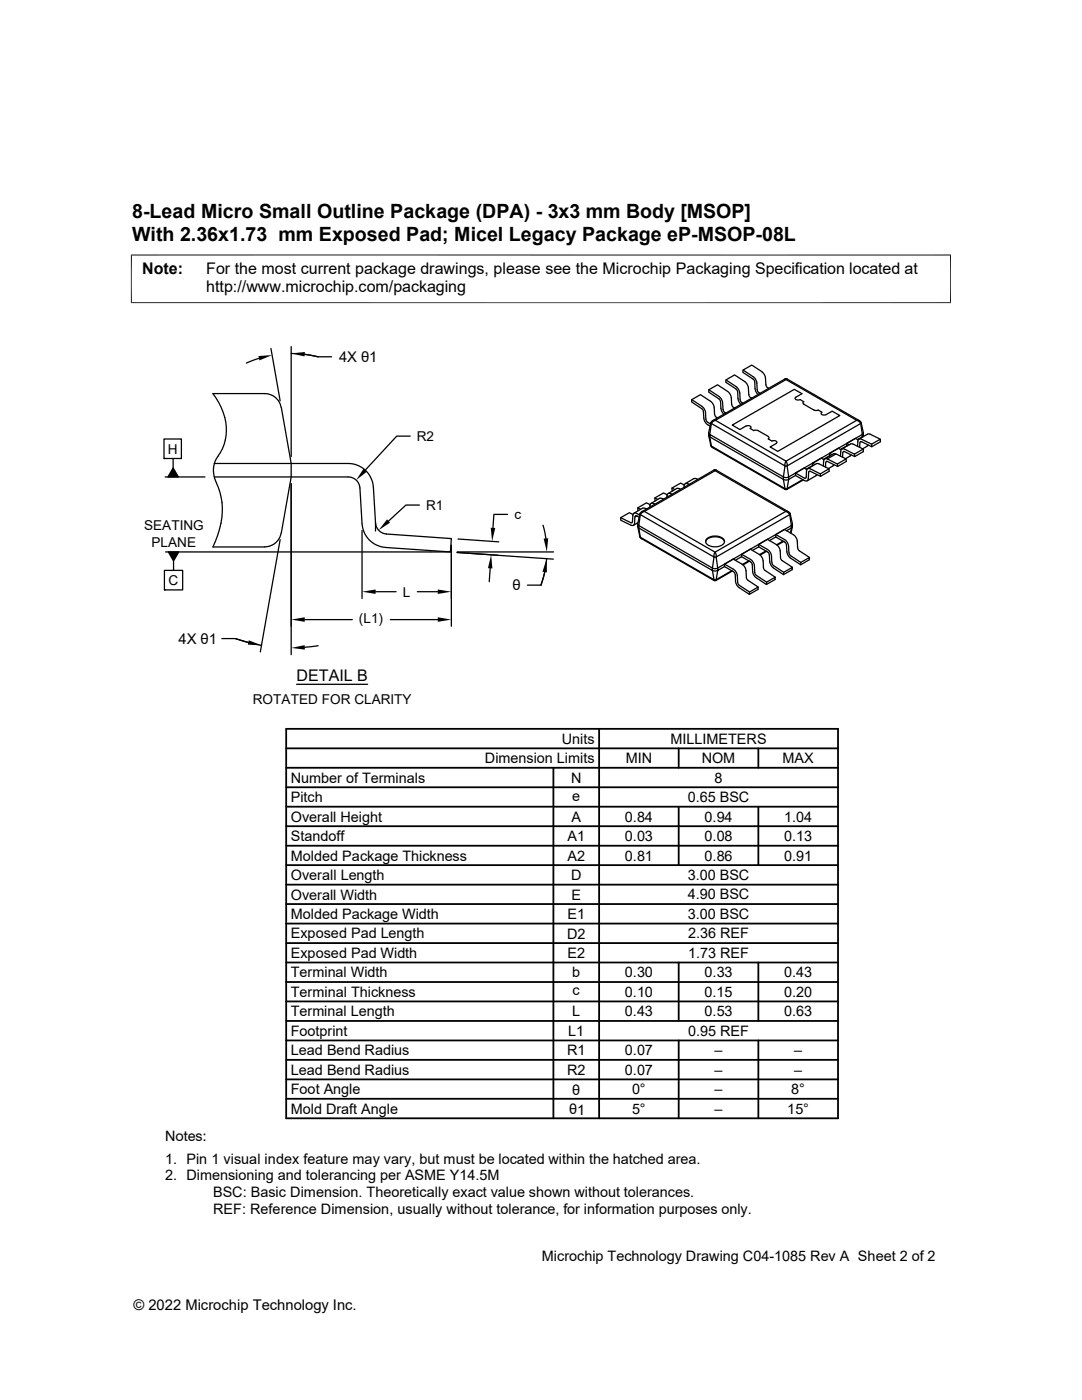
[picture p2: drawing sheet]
<svg xmlns="http://www.w3.org/2000/svg" width="216mm" height="279mm" viewBox="0 0 216 279" stroke-linecap="round" stroke-linejoin="round" font-family="sans-serif">
<g fill="none" stroke="#000" stroke-width=".25">
<path d="M51.7 71.5l-2.6 1M54.1 69.5l1.8 10.5M58.1 69.2v21.9M58.1 70.5l2.7 .2 2.7 .5M60.8 70.7l2.6 .5M63.5 71.2h2.7M138 79.8l2.1 1.3a1.83 1.83 0 0 1 .7 1.3v1.3M141.4 77.8l2.1 1.3a1.83 1.83 0 0 1 .7 1.3l.1 1.4 .5 .6M144.9 75.8l2.4 1.7 .3 .9 .1 1.5 .2 .3 .4 .3M146.8 77.6l.4 .6M146.9 77.6l-2.1-1.3 .1-.5 1.7-1 2 1.4a1.83 1.83 0 0 1 .7 1.2l.1 1.5 .6 .6M147.2 78.2l.1 1.6 .5 .9"/>
<path d="M148.3 73.9l2 1.3a1.83 1.83 0 0 1 .7 1.3l.1 1.4 .2 .3 .4 .3M153.4 77.5l-.6-.6-.1-1.4a1.83 1.83 0 0 0-.7-1.3l-2-1.3-1.7 1-.1 .4 2.2 1.5 .2 .4 .1 1.7 .6 .8M156.6 75.6l-14.4 8.3M156.6 75.6h.4M156.6 75.6l.2 .2-14.1 8.1h-.5M157 75.6l14.5 8.3M157 75.6l-.2 .2 14.1 8.1h.6M159.7 79.7a.58 .58 0 0 1-.6 .2 .58 .58 0 0 1-.4-.5l1.3-.8-1.5-.9-12.4 7.1 1.5 .9 1.2-.7M159.7 79.8l.7 .4-.2 .2 .1 .2 2.1 1.3M32.7 87.6h3.5v3.9h-3.5zM32.7 91.5h.1M33 95.2h7.9"/>
<path d="M34.5 93.4l1.1 1.8h-2.1zM34.5 91.5v1.9M42.8 92.5h26.7a5.1 5.1 0 0 1 5 4.7l.4 7.2M42.8 95.2h26.7a2.35 2.35 0 0 1 2.3 2.2M43.5 91.1a9.7 9.7 0 0 0 .1-10.8l-1.1-1.8h10.3a3.3 3.3 0 0 1 3.3 2.8l2 11.2v2.7l-2 11.2a3.4 3.4 0 0 1-3.3 2.7l-10.3 .1a14.4 14.4 0 0 0 .7-12.8M43.5 91.1a5 5 0 0 0-.3 5.3M58.1 96.5v34.2M71.8 97.4l.4 7.1M81.9 87h-2.7l-6.3 6.8M130.7 99.4l.6 .3M131.6 99.4l-1.7 1.1M131.7 99.5l.7 .1"/>
<path d="M133.1 98.7l-.7-.3-1.7 1 .1 .5M133.9 98.6a.54 .54 0 0 0-.7 0 .54 .54 0 0 0-.1 .6M133.9 98.5l.2 .2M134.1 97.4l.6 .3M135.6 97.6l-.5-.1-1.8 1M135.6 97.5l.2 .1M136.5 96.8l-.7-.4-1.7 1 .1 .6M137.5 96.7a.59 .59 0 0 0-.8-.2 .59 .59 0 0 0-.2 .8M139.2 95.7l-.6-.2-1.9 1M140.9 83.7l.2 .4 .7 .5M141.4 86.4v.6l.2 .2M141.4 86.9l.4 2"/>
<path d="M141.6 87.2l.3 1.8-.1-.1M141.6 87.2v-.5l14.7 8.5v.5M141.6 87.2l14.7 8.5M141.8 88.9l.4 .4 14.4 8.4M141.8 84.4l.1 .1-.3 2.2-.2-.3zM142.2 83.9l-.4 .5M142.2 89.3l-.3-.3 14.7 8.5v.2M142.3 84.1l.4-.2 14.1 8.1-.2 1-14.7-8.5zM142.5 93.8l.2 .1-14.1 8.2h-.5M142.5 93.8l-14.4 8.3M142.5 93.8h.4M142.6 82.7l-.1-1.3a1.83 1.83 0 0 0-.7-1.3l-2-1.3-1.8 1v.4l2.1 1.4 .3 .5a3.1 3.1 0 0 0 .4 2.3l.9 .6"/>
<path d="M142.6 82.7l.1 .3 .5 .4M142.9 93.8l-.2 .1 14.1 8.2h.5M142.9 93.8l14.4 8.3 .4 .5M146 80.7l-.1-1.3a1.83 1.83 0 0 0-.7-1.3l-2-1.3-1.8 1v.5l2.2 1.4 .4 2.3 .4 .7M146 80.7l.1 .4 .5 .3M148.8 85a.58 .58 0 0 1 .6-.1 .58 .58 0 0 1 .4 .5l-.1 .1a1.9 1.9 0 0 0 1.4 .4l2.2 1.2 .2 .3-.2 .2 .7 .4M154 88a.58 .58 0 0 1 .6-.1 .58 .58 0 0 1 .4 .4l-.1 .2M156.3 95.7l.3 1.8 .2 .1 .3-.1 .3-1.8M156.3 95.7l.4 .1 .7-.1M156.6 97.7h.4M156.6 93h.5l.3 2.2-.4 .1-.7-.1zM156.8 92l14.1-8.1 .5 .2 .3 .4-14.6 8.5z"/>
<path d="M158.7 94.9l-1.3 .8M158.7 94.9l1.8 1M160.2 95.7l-3.1 1.8-.1 .2M160.3 95.8l-3.3 1.9M161 93.7l-.5-.3-1.8 1v.5M161.6 93.6a.46 .46 0 0 0-.4-.1 .46 .46 0 0 0-.3 .5v1.2l-.2 .3-2-1.1M161.7 93.6l2 1 1.7-1v.5l-1.7 1-2.2-1.1-.2 1.5a.47 .47 0 0 1-.3 .5 .47 .47 0 0 1-.5-.1M162.1 92.4l.5 .3M162.4 81.8l.5 .1 .4-.1M163 94.7l-.2 .3-1.7 1M163.3 81.9l.7 .4-.1 .1a.58 .58 0 0 0 .3 .5 .58 .58 0 0 0 .6-.2l1.3-.6 1.5 .8-12.4 7.2-1.5-.9 1.2-.7M163.4 92.6l-.5-.1-2 1.1"/>
<path d="M163.4 92.6l2 1M163.7 94.6v.5M164.3 92v1M164.4 91.7l-.5-.3-1.8 1 .1 .5M165.1 91.6a.46 .46 0 0 0-.5 0 .46 .46 0 0 0-.2 .4M165.1 91.6l2 1 1.7-1 .1 .5-1.8 1-2.1-1-.2 .2-.1 .9M165.1 91.6l1.7-1 2 1M165.5 91l-1.2 .7M165.5 91h.1M165.5 90.5l.5 .2M166.4 92.7l-1.1 .8M166.8 90.6h-.5l-1.7 1"/>
<path d="M167.1 92.6v.5M167.8 89.8l-.5-.3-1.8 1v.5M168 89.6l1.9-1 2.3 1M168.2 90.3l-.1 .9M168.2 90.3l.2-.2 2.1 1 1.8-1-.1-.5-1.7 1-2-1a.46 .46 0 0 0-.5 0 .46 .46 0 0 0-.2 .4l-.1 1M169 89l-1.3 .7M169 89h.1M169 88.5l.4 .3M169.8 90.8l-1.1 .7M170.5 90.6v.5M171.2 87.8l-.5-.3-1.7 1v.5M171.5 83.9l.3 .3 .5 2.2-.2 .3"/>
<path d="M171.6 88.3l-.1 1M171.6 88.3l.3-.2 2 1.1 1.8-1-.1-.5-1.7 .9-2-.9a.46 .46 0 0 0-.5-.1 .46 .46 0 0 0-.2 .5l-.1 1M171.8 84.4l.3 2.3M172 87.2l-.9 .5M172.1 86.7l-14.7 8.5v.5M172.3 86.4v.6l-.2 .2v-.5M172.3 86.9l-.1 .2M173.1 86.6l-1.7 1M173.1 86.6l.5 .1 2 1M173.2 88.8l-1.1 .8M173.9 88.6v.6M32.8 113.8h3.6v3.9h-3.6z"/>
<path d="M32.8 117.7h.1M33 110.2h56.9M33.6 110.2h2.1l-1.1 1.8zM34.6 112v1.8M55.9 107.7l-4 22.4M72.2 105.9v13.5M74.9 104.4a2.37 2.37 0 0 0 2.2 2.2l13 .9-.2 2.7-13-1a5 5 0 0 1-4.7-4.7M74.9 104.4v1.6M75 118.1h4M83.3 118.1h4.1M83.7 100.8h-2.7l-3.5 3.2M90.1 108.8v16.2"/>
<path d="M91.2 110.3l19.2 1.3M91.2 110.2h19.3M91.4 107.6l8.1 .5M97.8 113.4l-.2 2.7M101.3 102.7h-2.7l-.2 2.6M105.2 116.8h2.7M108.4 104.8l.5 2.7M108.7 114.2l-.8 2.6M109.1 111.5l-.4 2.7-.8 2.6M126.3 102.7l-.7-.4-1.8 1 .1 .5 2 1a.46 .46 0 0 0 .5 0 .46 .46 0 0 0 .2-.4l.1-1.3 .3-.2M126.7 103.1l.2-.2 .6 .3M127.1 102.5a.47 .47 0 0 0-.6-.1 .47 .47 0 0 0-.2 .5l-.1 1.2-.2 .3-2.2-1.1"/>
<path d="M127.1 102.5l.5 .3M127.3 104.5l.2 .4M127.3 101.3l.5 .3M127.3 104.6l.5 2.6M127.3 105.1l.4 2M127.3 104.3l-.9 .5M127.5 104.9v.5l14.7 8.5v-.5M127.5 104.9l14.7 8.5M127.7 107.1l.1 .1M127.7 102.6l-.2 2.3M127.7 107.1l.4 .4M127.7 102.6l-.4 1.9"/>
<path d="M127.8 107.2l.3 .3M127.8 107.2l14.7 8.5v.1M127.9 102.5l.7-.4 14.1 8.1-.2 1-14.7-8.5zM128.1 107.5l14.4 8.3M128.1 102.1l-.4 .5M128.2 101.4l-1.7 1M128.2 101.4l.6 .1M128.8 101.5l.2 .1M129.7 100.7l-.7-.3-1.7 .9v.6h.1M130.7 100.6a.58 .58 0 0 0-.8-.1 .58 .58 0 0 0-.2 .7M140.8 108.1a2.28 2.28 0 0 1 3.5-.4l.3 .4M141 107.6a2.39 2.39 0 0 1 3.5 .3 1.2 1.2 0 0 1-1.2 1.2 2.02 2.02 0 0 1-2.5-.9z"/>
<path d="M142.2 113.8l.3 .2 .7-.2-.3 1.9h-.4zM142.5 115.8h.4M142.7 110.2l14.1-8.1 .5 .2 .3 .4-14.7 8.5zM144.6 113.1l-1.4 .8v-.5l-.4 .1-.6-.1M144.6 112.6l1.7 1M144.6 113.1l2 1.2 .2 1.7a1.83 1.83 0 0 0 .7 1.3l2 1.3 1.8-1v-.4l-1.7 1-2.2-1.4-.2-.6a3 3 0 0 0-.4-2.2l-.5-.4M146 113.9l-3.1 1.8v.1M146.1 114l-3.2 1.8M148 110.6l1.9 1.1 .3 .3a3 3 0 0 1 .4 2.3l.3 .5 2.1 1.4 1.7-1v.5l-1.8 .9-2-1.3a1.83 1.83 0 0 1-.7-1.3l-.2-1.6-2-1.3M148 111.1l-1.3 .7M148 111.1v-.5l1.7-1 1.8 1 .4 .4 .4 .8v1.5l.2 .4 2.2 1.5M148.1 112.6l-1.8-1-1.7 1v.5"/>
<path d="M148.1 112.6l.4 .4 .3 .7 .1 1.5 .2 .5 2.2 1.5M149.4 111.9l-1.3 .7M149.5 112l-1.2 .7M149.6 118.2l-.1 .4M151.4 109.1l-1.3 .8M151.4 108.6l1.8 1.1M151.4 109.1l2 1.3 .3 2 .6 .9 2 1.4 1.8-1v-.5l-1.7 1-2.1-1.3M152.8 110l-1.2 .7M153 116.2l-.1 .4M153 110l-1.3 .8M153.2 109.7l.4 .4 .3 .7 .1 1.5M154 112.3l.4 .6"/>
<path d="M154.8 106.7l1.9 1.1 .3 .3a3.1 3.1 0 0 1 .4 2.2l.3 .5 2.1 1.4 1.7-.9v.4l-1.7 1-2.1-1.3a1.83 1.83 0 0 1-.7-1.3l-.2-1.7-2-1.2M154.8 107.2l-1.3 .7M154.8 107.2v-.5l1.7-1 1.8 1 .4 .4a3 3 0 0 1 .5 2.2M154.9 108.7l-1.8-1.1-1.7 1v.5M154.9 108.7l.6 .7 .2 .6M155.7 110v1.3l.2 .4 2.2 1.5M156.2 108l-1.2 .7M156.4 114.2l-.1 .5M156.4 108.1l-1.3 .7M157.7 102.6l.2 2.3M157.7 102.6l.4 1.9M157.9 104.9l-14.7 8.5-.3-2.2h-.4l-.3 2.2"/>
<path d="M157.9 104.9v.5l-.9 .5M158.1 104.5l-.2 .4M158.1 104.6v.5l-.2 .3-.2 1M158.1 105.1l-.3 1.3M159.2 109.3l.3 .6M159.5 109.9l2 1.4M159.8 112.2v.5M44.3 127.4h2.7l2.6 .8M47 127.4l5.2 1.4M59.2 136.6h14.2M60.8 123.7h9.5M63.5 128.9l-2.7 .3"/>
<path d="M77.9 123.7h9.5"/>
</g>
<path d="M26.1 50.9h163.7M26.2 50.8v9.7M189.7 50.8v9.7M26.1 60.4h163.7" fill="none" stroke="#000" stroke-width=".2"/>
<g fill="#000">
<path d="M51.6 71.1l2.7-.2-2.5 1zM58.1 70.5l2.7-.2v.8zM34.5 93.4l1.1 1.8h-2.1zM72.6 93.5l.6 .6-2.1 1.7zM33.6 110.2h2.1l-1.1 1.8zM72.2 118.1l2.8-.5v.9zM77.2 103.7l.6 .6-2.3 1.5zM87.4 117.6l2.7 .5-2.7 .4zM98 110.7l.3 2.8-.9-.1zM97.9 105.3l.9 .1-.6 2.6zM109.1 111.5v2.7l-.9-.1zM108.5 107.5l.9-.1-.3 2.8z"/>
<path d="M49.6 127.8l2.6 1-2.8-.1zM58.1 123.7l2.7-.5v.9zM58.1 129.3l2.7-.5v.8zM87.4 123.2l2.7 .5-2.7 .4z"/>
</g>
<g fill="none" stroke="#000" stroke-width=".36">
<path d="M57.1 157.1h110.1M57.1 153.2h110.1M57.1 149.4h110.1M57.1 145.5h110.1v77.7h-110.1zM110.4 153.2v70M119.5 145.5v77.7M135.4 149.4v3.8M151.3 149.4v3.8M57.1 164.9h110.1M57.1 161h110.1M57.1 172.7h110.1M57.1 168.8h110.1"/>
<path d="M57.1 176.6h110.1M135.4 161v11.7M151.3 161v11.7M57.1 196h110.1M57.1 180.4h110.1M57.1 184.3h110.1M57.1 199.9h110.1M57.1 192.1h110.1M57.1 188.2h110.1M135.4 192.1v11.7M151.3 192.1v11.7M57.1 203.8h110.1"/>
<path d="M57.1 215.4h110.1M57.1 207.6h110.1M57.1 211.5h110.1M57.1 219.3h110.1M135.4 207.6v15.6M151.3 207.6v15.6"/>
</g>
<g font-size="3.9">
<text x="26.4" y="43.5">8-Lead Micro Small Outline Package (DPA) - 3x3 mm Body [MSOP]</text>
<text x="26.4" y="48.1">With 2.36x1.73 mm Exposed Pad; Micel Legacy Package eP-MSOP-08L</text>
</g>
<g font-size="3.2">
<text x="28.4" y="54.7">Note:</text>
<text x="41.1" y="58.3">http://www.microchip.com/packaging</text>
<text x="41.1" y="54.7">For the most current package drawings, please see the Microchip Packaging Specification located at</text>
<text x="59.2" y="135.9">DETAIL B</text>
</g>
<g font-size="2.9">
<text x="67.6" y="72.2">4X θ1</text>
<text x="102.2" y="117.8">θ</text>
<text x="35.6" y="128.5">4X θ1</text>
<text x="112.1" y="148.4">Units</text>
<text x="133.8" y="148.4">MILLIMETERS</text>
<text x="96.8" y="152.3">Dimension Limits</text>
<text x="124.9" y="152.3">MIN</text>
<text x="140" y="152.3">NOM</text>
<text x="156.1" y="152.3">MAX</text>
<text x="58" y="156.2">Number of Terminals</text>
<text x="58" y="160.1">Pitch</text>
<text x="113.9" y="156.2">N</text>
<text x="114.2" y="159.8">e</text>
<text x="137.2" y="160.1">0.65 BSC</text>
<text x="142.6" y="156.2">8</text>
<text x="58" y="164">Overall Height</text>
<text x="58" y="167.9">Standoff</text>
<text x="113.2" y="167.9">A1</text>
<text x="114" y="164">A</text>
<text x="124.7" y="164">0.84</text>
<text x="124.7" y="167.9">0.03</text>
<text x="140.6" y="164">0.94</text>
<text x="140.6" y="167.9">0.08</text>
<text x="156.5" y="164">1.04</text>
<text x="156.5" y="167.9">0.13</text>
<text x="58" y="171.7">Molded Package Thickness</text>
<text x="113.2" y="171.7">A2</text>
<text x="124.7" y="171.7">0.81</text>
<text x="140.6" y="171.7">0.86</text>
<text x="156.5" y="171.7">0.91</text>
<text x="58" y="175.6">Overall Length</text>
<text x="58" y="179.5">Overall Width</text>
<text x="113.9" y="175.6">D</text>
<text x="114" y="179.5">E</text>
<text x="137.2" y="175.6">3.00 BSC</text>
<text x="137.2" y="179.5">4.90 BSC</text>
<text x="58" y="183.4">Molded Package Width</text>
<text x="113.2" y="183.4">E1</text>
<text x="137.2" y="183.4">3.00 BSC</text>
<text x="58" y="191.2">Exposed Pad Width</text>
<text x="58" y="187.3">Exposed Pad Length</text>
<text x="113.2" y="187.3">D2</text>
<text x="113.2" y="191.2">E2</text>
<text x="137.3" y="187.3">2.36 REF</text>
<text x="137.3" y="191.2">1.73 REF</text>
<text x="58" y="195.1">Terminal Width</text>
<text x="114.2" y="195.1">b</text>
<text x="124.7" y="195.1">0.30</text>
<text x="140.6" y="195.1">0.33</text>
<text x="156.5" y="195.1">0.43</text>
<text x="58" y="202.8">Terminal Length</text>
<text x="58" y="198.9">Terminal Thickness</text>
<text x="114.2" y="202.8">L</text>
<text x="114.3" y="198.7">c</text>
<text x="124.7" y="202.8">0.43</text>
<text x="124.7" y="198.9">0.10</text>
<text x="140.6" y="198.9">0.15</text>
<text x="140.6" y="202.8">0.53</text>
<text x="156.5" y="198.9">0.20</text>
<text x="156.5" y="202.8">0.63</text>
<text x="58" y="206.7">Footprint</text>
<text x="113.4" y="206.7">L1</text>
<text x="137.3" y="206.7">0.95 REF</text>
<text x="58" y="210.6">Lead Bend Radius</text>
<text x="58" y="214.5">Lead Bend Radius</text>
<text x="113.2" y="210.6">R1</text>
<text x="113.2" y="214.5">R2</text>
<text x="124.7" y="210.6">0.07</text>
<text x="124.7" y="214.5">0.07</text>
<text x="142.6" y="210.6">–</text>
<text x="142.6" y="214.5">–</text>
<text x="158.5" y="210.6">–</text>
<text x="158.5" y="214.5">–</text>
<text x="58" y="218.4">Foot Angle</text>
<text x="114.2" y="218.5">θ</text>
<text x="126.1" y="218.4">0°</text>
<text x="142.6" y="218.4">–</text>
<text x="157.9" y="218.4">8°</text>
<text x="32.9" y="227.7">Notes:</text>
<text x="58" y="222.3">Mold Draft Angle</text>
<text x="113.6" y="222.4">θ1</text>
<text x="126.1" y="222.3">5°</text>
<text x="142.6" y="222.3">–</text>
<text x="157.1" y="222.3">15°</text>
<text x="32.9" y="232.3">1. Pin 1 visual index feature may vary, but must be located within the hatched area.</text>
<text x="32.9" y="235.6">2. Dimensioning and tolerancing per ASME Y14.5M</text>
<text x="42.5" y="238.9">BSC: Basic Dimension. Theoretically exact value shown without tolerances.</text>
<text x="42.5" y="242.2">REF: Reference Dimension, usually without tolerance, for information purposes only.</text>
<text x="108.1" y="251.7">Microchip Technology Drawing C04-1085 Rev A Sheet 2 of 2</text>
<text x="26.6" y="261.3">© 2022 Microchip Technology Inc.</text>
</g>
<g font-size="2.7">
<text x="83.1" y="88">R2</text>
<text x="33.5" y="90.5">H</text>
<text x="85" y="101.8">R1</text>
<text x="28.8" y="105.9">SEATING</text>
<text x="102.7" y="103.6">c</text>
<text x="30.2" y="109.1">PLANE</text>
<text x="33.6" y="116.8">C</text>
<text x="80.3" y="119.1">L</text>
<text x="71.6" y="124.3">(L1)</text>
<text x="50.4" y="140.5">ROTATED FOR CLARITY</text>
</g>
</svg>
